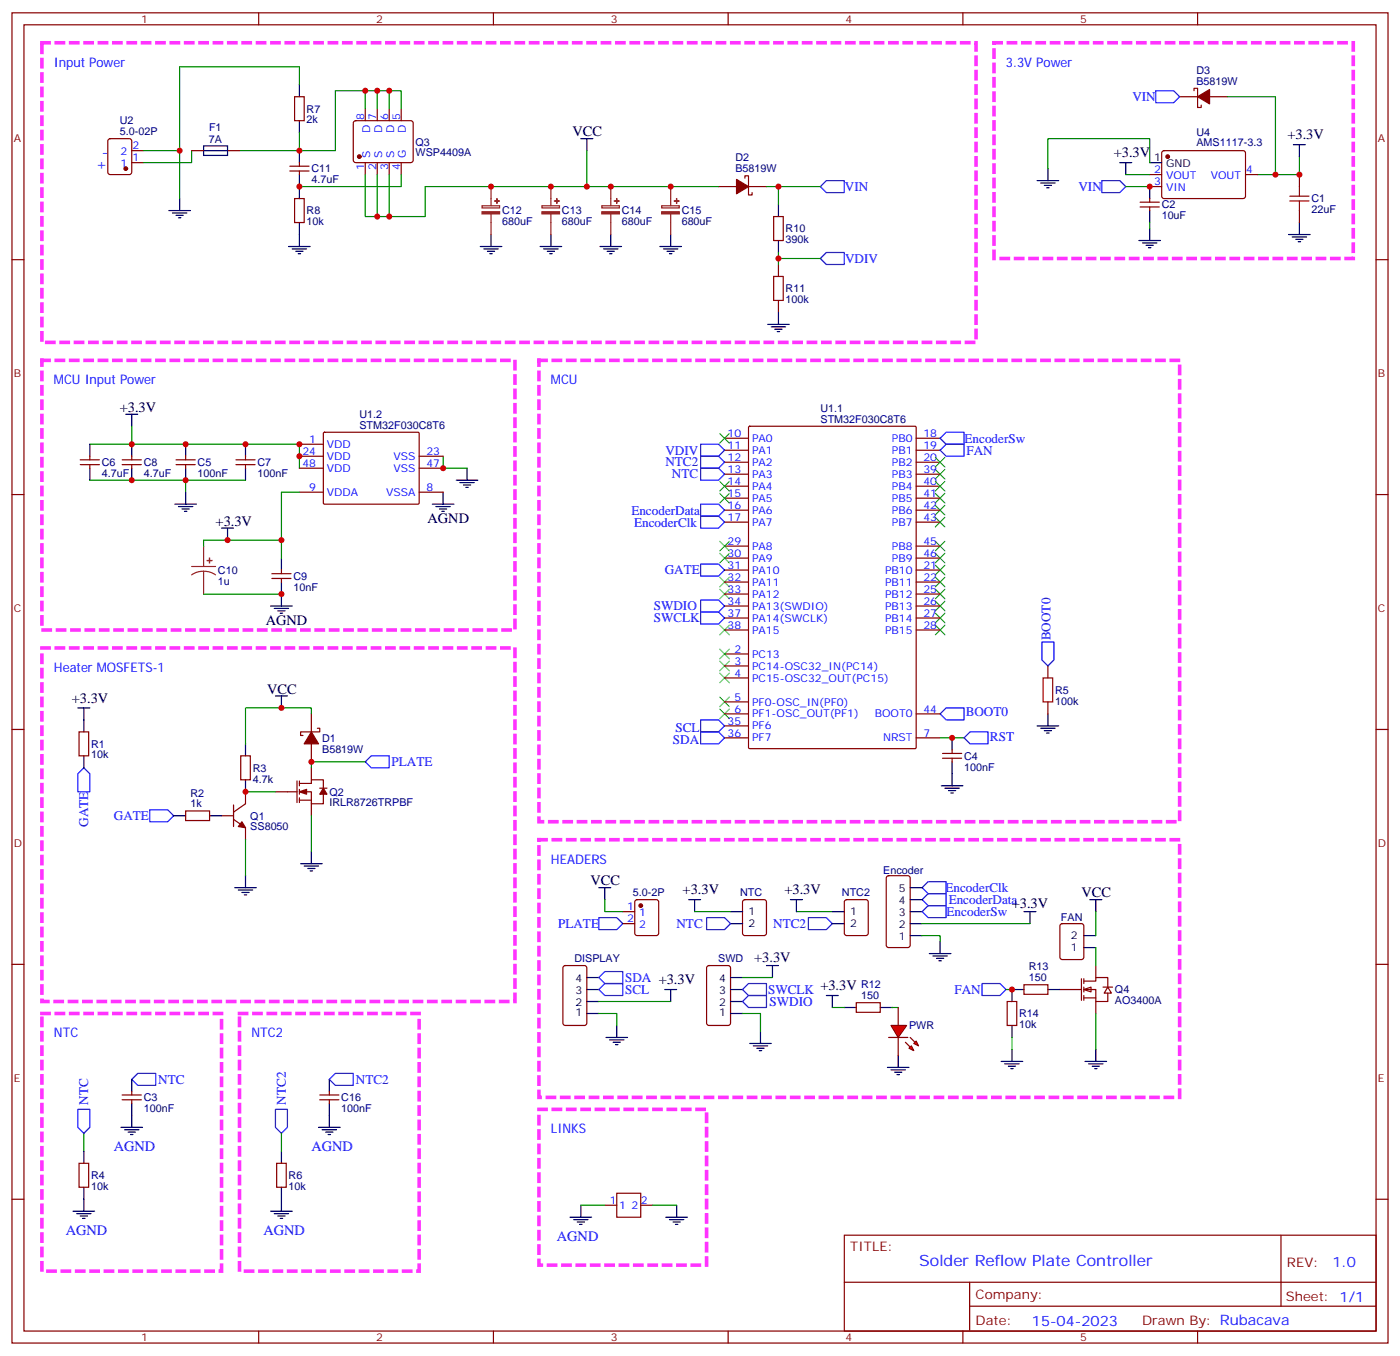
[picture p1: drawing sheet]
<svg xmlns="http://www.w3.org/2000/svg" width="412mm" height="399mm" viewBox="0 0 412 399" stroke-linecap="round" stroke-linejoin="round" font-family="sans-serif">
<g fill="none" stroke="#870000" stroke-width=".35">
<path d="M3.5 3.8h405.4v391.6h-405.4zM7.1 7.3h398.2v384.5h-398.2zM76.2 3.8v3.5M145.3 3.8v3.5M214.5 3.8v3.5M283.6 3.8v3.5M352.8 3.8v3.5M104.3 35.7l.5-.2h16.2l.5 .2 .2 .5-.1 11.2-.6 .5-16.5-.1-.4-.6v-11zM107.6 32v3.5M111.1 32v3.5M114.7 32v3.5M118.2 32v3.5"/>
<path d="M32 41l.5-.2h5.6l.7 .4v9.5l-.5 .6-5.8 .1-.7-.5-.1-9.4zM38.8 47.9h3.5M38.8 44.3h3.5M86.8 58.5h2.8v7h-2.8zM107.6 47.9v3.5M111.1 47.9v3.5M114.7 47.9v3.5M118.2 47.9v3.5M211.7 54.9h5.3M219.4 52.5v-.7h1.1v5.6h1v-.7M220.5 54.9h5.3M335.8 59.5h5.7"/>
<path d="M338.7 51.4h3.5M338.7 54.9h3.5M338.7 58.5v1M342.4 44.6l.5-.3 23.6 .1 .4 .6-.1 13-.6 .5-23.6-.1-.4-.7v-12.7zM366.9 51.4h3.5M382.8 51.4v3.5M3.5 76.4h3.6M227.9 63.7h2.8v7.1h-2.8zM229.3 77.9v3.5M335.8 60.9h5.7M338.7 60.9v1.1M382.8 62v3.5"/>
<path d="M405.3 76.4h3.6M229.3 88.4v3.6M23.6 136.8h5.7M23.6 135.4h5.7M26.5 134.3v1.1M26.5 136.8v1M36 136.8h5.6M36 135.4h5.6M38.8 134.3v1.1M38.8 136.8v1M51.9 136.8h5.6M51.9 135.4h5.6"/>
<path d="M54.7 134.3v1.1M54.7 136.8v1M69.5 136.8h5.6M69.5 135.4h5.6M72.3 134.3v1.1M72.3 136.8v1M88.2 130.8h7M88.2 134.3h7M88.2 137.8h7M95.3 127.4l.3-.2 27.7 .1 .2 .3-.1 20.6-.3 .2h-27.7l-.2-.3zM123.5 134.3h7M123.5 137.8h7"/>
<path d="M213.4 129h7.1M213.4 132.5h7.1M213.4 136.1h7.1M213.4 139.6h7.1M220.5 125.7l.3-.2h48.7l.3 .2 .1 94.3-.2 .3-48.9 .1-.3-.2zM269.9 129h7M269.9 132.5h7M269.9 136.1h7M269.9 139.6h7M3.5 145.6h3.6M88.2 144.9h7M123.5 144.9h7"/>
<path d="M213.4 143.1h7.1M213.4 146.6h7.1M213.4 150.2h7.1M213.4 153.7h7.1M269.9 143.1h7M269.9 146.6h7M269.9 150.2h7M269.9 153.7h7M405.3 145.6h3.6M80.1 170.3h5.6M80.1 168.9h5.6M82.9 167.8v1.1"/>
<path d="M82.9 170.3v1M213.4 160.8h7.1M213.4 164.3h7.1M213.4 167.8h7.1M213.4 171.3h7.1M213.4 174.9h7.1M213.4 178.4h7.1M269.9 160.8h7M269.9 164.3h7M269.9 167.8h7M269.9 171.3h7M269.9 174.9h7"/>
<path d="M269.9 178.4h7M213.4 181.9h7.1M213.4 185.5h7.1M213.4 192.5h7.1M213.4 196h7.1M213.4 199.6h7.1M269.9 181.9h7M269.9 185.5h7M308.7 196v3.6M3.5 214.7h3.6M23.3 215.4h2.8v7.1h-2.8zM91.7 210.1v5.3"/>
<path d="M91.7 219v5.3M93.5 214.4h.7v1h-5.7v1.1h.8M213.4 210.1h7.1M213.4 217.2h7.1M213.4 206.6h7.1M213.4 213.7h7.1M269.9 210.1h7M269.9 217.2h7M308.7 206.6v3.5M405.3 214.7h3.6M54.7 238.7h7v2.8h-7zM68.8 237v6.3"/>
<path d="M70.9 222.5h2.8v7.1h-2.8zM72.3 233.1v3.5l-3.5 2.5M81.1 233.1h6.4M87.5 229.9v6.4M88.2 230.6h3.5v-1h3.5v2.4M88.2 233.1h3.5v3.5M88.2 235.5h3.5M88.2 229.9v1.4M88.2 232.4v1.4M88.2 234.8v1.5M91.7 226v3.6M91.7 236.6v3.5"/>
<path d="M94.2 232h2.1M95.2 233.8v2.8h-3.5M277.6 223.2h5.7M277.6 221.8h5.7M280.5 220.7v1.1M280.5 223.2v1.1M65.3 240.1h3.5M68.8 241.2l3.5 2.5v3.5M261.3 258l.5-.2h5.6l.7 .4v20l-.5 .7h-5.8l-.7-.4v-20zM219 265l.4-.2h5.7l.6 .5 .1 9.4-.5 .7h-5.9l-.6-.4-.1-9.5zM3.5 283.9h3.6M166 284.4l.5-.2h5.7l.6 .5 .1 16.5-.5 .6-5.9 .1-.6-.5-.1-16.5z"/>
<path d="M208.4 284.4l.4-.2h5.7l.6 .5 .1 16.5-.5 .6-5.9 .1-.6-.5-.1-16.5zM252.2 295.2h7.1v2.8h-7.1zM405.3 283.9h3.6M36 323.7h5.6M36 322.3h5.6M38.8 321.3v1M38.8 323.7v1.1M3.5 353h3.6M23.3 342.4h2.8v7.1h-2.8zM405.3 353h3.6M248.7 363.6h156.6v28.2h-156.6zM248.7 377.5h156.5"/>
<path d="M285.6 377.5v14.1M377.3 363.6v20.9M76.2 391.8v3.6M145.3 391.8v3.6M214.5 391.8v3.6M283.6 391.8v3.6M285.6 384.5h119.6M352.8 391.8v3.6"/>
</g>
<g fill="none" stroke="#3c3" stroke-width=".35">
<path d="M212 127.6l2.8 2.8M214.8 127.6l-2.8 2.8M275.5 138.2l2.8 2.8M275.5 134.7l2.8 2.8M278.3 138.2l-2.8 2.8M278.3 134.7l-2.8 2.8M212 145.2l2.8 2.9M212 159.3l2.8 2.9M214.8 145.2l-2.8 2.9M214.8 159.3l-2.8 2.9M275.5 148.8l2.8 2.8M275.5 152.3l2.8 2.8"/>
<path d="M275.5 159.3l2.8 2.9M275.5 145.2l2.8 2.9M275.5 141.7l2.8 2.8M278.3 145.2l-2.8 2.9M278.3 148.8l-2.8 2.8M278.3 152.3l-2.8 2.8M278.3 159.3l-2.8 2.9M278.3 141.7l-2.8 2.8M212 169.9l2.8 2.9M212 173.5l2.8 2.8M212 162.9l2.8 2.8M214.8 169.9l-2.8 2.9"/>
<path d="M214.8 173.5l-2.8 2.8M214.8 162.9l-2.8 2.8M275.5 173.5l2.8 2.8M275.5 177l2.8 2.8M275.5 169.9l2.8 2.9M275.5 166.4l2.8 2.8M275.5 162.9l2.8 2.8M278.3 173.5l-2.8 2.8M278.3 177l-2.8 2.8M278.3 169.9l-2.8 2.9M278.3 166.4l-2.8 2.8M278.3 162.9l-2.8 2.8"/>
<path d="M212 184l2.8 2.9M212 194.6l2.8 2.8M212 198.2l2.8 2.8M212 191.1l2.8 2.8M214.8 184l-2.8 2.9M214.8 194.6l-2.8 2.8M214.8 198.2l-2.8 2.8M214.8 191.1l-2.8 2.8M275.5 184l2.8 2.9M275.5 180.5l2.8 2.8M278.3 184l-2.8 2.9M278.3 180.5l-2.8 2.8"/>
<path d="M212 208.7l2.8 2.9M212 205.2l2.8 2.8M214.8 208.7l-2.8 2.9M214.8 205.2l-2.8 2.8"/>
</g>
<path d="M12.3 12.6h275.2v88.2h-275.2zM292.8 12.6h105.8v63.5h-105.8zM12.3 106.1h139.4v79.4h-139.4zM158.7 106.1h188.8v135.8h-188.8zM12.3 190.7h139.4v104.1h-139.4zM158.7 247.2h188.8v75.8h-188.8zM12.3 298.3h53v75.9h-53z" fill="none" stroke="#f3f" stroke-width="1.1" stroke-dasharray="2.1 2.1"/>
<g fill="none" stroke="#00f" stroke-width=".35">
<path d="M241.7 54.9l1.7-1.7h5.3v3.5h-5.3zM324.6 53.2h5.2l1.8 1.7-1.8 1.8h-5.2zM243.4 74.3h5.3v3.6h-5.3l-1.7-1.8zM206.4 137.8h5.3l1.7 1.8-1.7 1.8h-5.3zM206.4 130.8h5.3l1.7 1.7-1.7 1.8h-5.3zM278.7 127.2h5.3v3.6h-5.3l-1.8-1.8zM206.4 151.9h5.3l1.7 1.8-1.7 1.8h-5.3zM206.4 148.4h5.3l1.7 1.8-1.7 1.7h-5.3zM206.4 166.1h5.3l1.7 1.7-1.7 1.8h-5.3zM206.4 176.6h5.3l1.7 1.8-1.7 1.8h-5.3zM206.4 180.2h5.3l1.7 1.7-1.7 1.8h-5.3zM306.9 189h3.5v5.3l-1.7 1.7-1.8-1.7z"/>
<path d="M206.4 215.4h5.3l1.7 1.8-1.7 1.8h-5.3zM206.4 211.9h5.3l1.7 1.8-1.7 1.7h-5.3zM278.7 208.4h5.3v3.5h-5.3l-1.8-1.8zM284 217.2l1.8-1.8h5.2v3.6h-5.2zM22.9 227.8l1.8-1.8 1.8 1.8v5.3h-3.6zM44.1 238.4h5.3l1.8 1.7-1.8 1.8h-5.3zM107.6 224.3l1.8-1.8h5.3v3.5h-5.3zM273.4 259.5h5.3v3.6h-5.3l-1.8-1.8zM176.4 270.1h5.3l1.7 1.8-1.7 1.7h-5.3zM208.1 270.1h5.3l1.8 1.8-1.8 1.7h-5.3zM273.4 263.1h5.3v3.5h-5.3l-1.8-1.8zM273.4 266.6h5.3v3.5h-5.3l-1.8-1.7z"/>
<path d="M176.4 287.8l1.8-1.8h5.2v3.5h-5.2zM176.4 291.3l1.8-1.8h5.2v3.6h-5.2zM218.7 291.3l1.8-1.8h5.3v3.6h-5.3zM218.7 294.8l1.8-1.7h5.3v3.5h-5.3zM38.8 317.7l1.8-1.7h5.3v3.5h-5.3zM22.9 326.6h3.6v5.3l-1.8 1.7-1.8-1.7z"/>
</g>
<g fill="none" stroke="#000" stroke-width=".35">
<path d="M88.2 54.9v3.6M171.1 40.8h3.5M172.9 40.8v3.5M305.5 53.2h6.4M306.6 53.9h4.2M307.6 54.6h2.1M308.3 55.3h.7M308.7 49.6v3.6M329.8 47.9h3.6M331.6 47.9v3.5M338.7 54.9v3.6M338.7 47.9h3.5"/>
<path d="M381 42.6h3.5M382.8 42.6v3.5M85 72.6h6.4M86.1 73.3h4.2M87.1 74h2.2M87.8 74.7h.7M88.2 65.5v7.1M141.5 72.6h6.3M142.5 73.3h4.3M143.6 74h2.1M144.3 74.7h.7M144.6 69v3.6"/>
<path d="M159.1 72.6h6.4M160.2 73.3h4.2M161.2 74h2.1M161.9 74.7h.7M162.3 69v3.6M176.7 72.6h6.4M177.8 73.3h4.2M178.9 74h2.1M179.6 74.7h.7M179.9 69v3.6M194.4 72.6h6.3M195.4 73.3h4.3"/>
<path d="M196.5 74h2.1M197.2 74.7h.7M197.6 69v3.6M229.3 60.2v3.5M229.3 70.8v3.5M335.5 70.8h6.3M336.5 71.5h4.3M337.6 72.2h2.1M338.3 72.9h.7M338.7 62v3.5M338.7 67.3v3.5M379.6 69h6.3"/>
<path d="M380.6 69.7h4.3M381.7 70.4h2.1M382.4 71.2h.7M382.8 65.5v3.5M226.1 95.5h6.4M227.2 96.2h4.2M228.2 96.9h2.2M229 97.6h.7M229.3 92v3.5M26.5 130.8v3.5M26.5 137.8v3.6M37 122h3.6"/>
<path d="M38.8 122v3.5M38.8 130.8v3.5M38.8 137.8v3.6M54.7 130.8v3.5M54.7 137.8v3.6M72.3 130.8v3.5M72.3 137.8v3.6M137.6 137.8v3.6M51.5 148.4h6.4M52.6 149.1h4.2M53.6 149.8h2.1M54.3 150.5h.7"/>
<path d="M54.7 144.9v3.5M65.3 155.5h3.5M67 155.5v3.5M127.4 148.4h6.3M128.4 149.1h4.2M129.5 149.8h2.1M130.2 150.5h.7M130.5 144.9v3.5M134.4 141.4h6.4M135.5 142.1h4.2M136.5 142.8h2.1M137.2 143.5h.7"/>
<path d="M79.7 178.4h6.4M80.8 179.1h4.2M81.8 179.8h2.2M82.9 164.3v3.5M82.9 171.3v7.1M82.5 180.5h.8M22.9 208.4h3.6M24.7 208.4v7M72.3 219v3.5M81.1 204.9h3.6M82.9 204.9v3.5M280.5 217.2v3.5"/>
<path d="M305.5 213.7h6.4M306.6 214.4h4.2M307.6 215.1h2.1M308.3 215.8h.7M308.7 210.1v3.6M24.7 222.5v3.5M72.3 229.6v3.5M277.3 231.3h6.3M278.3 232h4.3M279.4 232.7h2.1M280.1 233.4h.7M280.5 224.3v7"/>
<path d="M51.2 240.1h3.5M61.7 240.1h3.6M72.3 257.8v3.5M88.5 254.2h6.4M89.6 255h4.2M90.7 255.7h2.1M91.4 256.4h.7M91.7 250.7v3.5M69.1 261.3h6.4M70.2 262h4.2M71.3 262.7h2.1M72 263.4h.7"/>
<path d="M176.4 261.3h3.5M178.2 261.3v3.5M202.8 264.8h3.6M204.6 264.8v3.6M215.2 271.9h3.5M215.2 268.4h3.5M268.1 261.3h3.5M268.1 275.4h3.5M268.1 271.9h3.5M268.1 268.4h3.5M268.1 264.8h3.5M276.9 277.2v3.5"/>
<path d="M301.6 268.4h3.6M303.4 268.4v3.5M172.9 298.3h3.5M172.9 294.8h3.5M172.9 291.3h3.5M172.9 287.8h3.5M195.8 291.3h3.5M197.6 291.3v3.5M215.2 298.3h3.5M215.2 294.8h3.5M215.2 291.3h3.5M215.2 287.8h3.5"/>
<path d="M225.8 284.2h3.5M227.5 284.2v3.6M243.4 293.1h3.5M245.2 293.1v3.5M248.7 296.6h3.5M259.3 296.6h3.5M273.8 280.7h6.3M274.8 281.4h4.2M275.9 282.1h2.1M276.6 282.8h.7M38.8 317.7v3.6M178.5 305.4h6.4"/>
<path d="M179.6 306.1h4.2M180.6 306.8h2.1M181.3 307.5h.7M181.7 301.9v3.5M220.8 307.2h6.4M221.9 307.9h4.2M223 308.6h2.1M223.7 309.3h.7M224 303.6v3.6M261.4 314.2h6.4M262.5 314.9h4.2M263.5 315.6h2.1"/>
<path d="M264.2 316.3h.7M264.6 310.7v3.5M24.7 338.9v3.5M35.6 331.9h6.4M36.7 332.6h4.2M37.7 333.3h2.2M38.5 334h.7M38.8 324.8v7.1M21.5 356.6h6.4M22.6 357.3h4.2M23.6 358h2.2M24.3 358.7h.7"/>
<path d="M24.7 349.5v7.1"/>
</g>
<g fill="none" stroke="#008700" stroke-width=".35">
<path d="M107.6 26.7h-8.8v17.6h-28.2M107.6 32v-5.3h10.6v5.3M111.1 26.7v5.3M114.7 26.7v5.3M107.6 51.4v12.3h3.5v-12.3M114.7 51.4v12.3h-3.6M118.2 51.4v3.5h-30M172.9 44.3v10.6M211.7 54.9h-86.5v8.8h-10.5M225.8 54.9h15.9M229.3 54.9v5.3M331.6 51.4h7.1"/>
<path d="M331.6 54.9h7.1M338.7 47.9v-7.1h-30v8.8M382.8 46.1v5.3h-12.4M229.3 74.3v3.6M229.3 76.1h12.4M338.7 65.5v1.8M26.5 130.8h12.3M38.8 125.5v5.3h49.4v7M130.5 134.3v3.5h7.1M26.5 141.4h45.8M54.7 141.4v3.5M88.2 144.9h-5.3v14.1"/>
<path d="M60 160.8v-1.8h22.9v5.3M60 174.9h22.9M91.7 210.1v-1.7h-19.4v10.6M276.9 217.2h7.1M72.3 233.1h8.8M107.6 224.3h-15.9v1.7M72.3 247.2v10.6M204.6 268.4h10.6M271.6 275.4h5.3v1.8M271.6 271.9h31.8M176.4 298.3h5.3v3.6M176.4 294.8h21.2"/>
<path d="M218.7 298.3h5.3v5.3M218.7 287.8h8.8M245.2 296.6h3.5M262.8 296.6h1.8M24.7 333.6v5.3"/>
</g>
<g fill="#870000" stroke="#870000" stroke-width=".35">
<path d="M71.3 241.9l1 1.8-2.1-.4z"/>
<path d="M88.2 233.1l2.1-.7v1.4z"/>
<path d="M95.2 232l1.1 1.8h-2.1z"/>
<path d="M91.7 215.4l2.1 3.6h-4.2z"/>
<path d="M217 52.8l3.5 2.1-3.5 2.1z"/>
<circle cx="344" cy="46.1" r=".53"/>
<circle cx="105.8" cy="46.1" r=".53"/>
<circle cx="37" cy="49.6" r=".53"/>
</g>
<path d="M379.9 59.2h5.7M379.9 57.7h5.7M382.8 54.9v2.8M382.8 59.2v2.8M227.9 81.4h2.8v7h-2.8zM307.3 199.6h2.8v7h-2.8z" fill="none" stroke="#a10000" stroke-width=".35"/>
<g fill="none" stroke="#8c2424" stroke-width=".35">
<path d="M144.6 54.9v5.7M162.3 54.9v5.7M179.9 54.9v5.7M197.6 54.9v5.7M142 60.6h5.2v.6h-5.2zM144.6 63v6M159.6 60.6h5.2v.6h-5.2zM162.3 63v6M177.3 60.6h5.2v.6h-5.2zM179.9 63v6M194.9 60.6h5.2v.6h-5.2zM197.6 63v6"/>
<path d="M56.4 166.8h7.1M60 168.2l-1.9 .2-1.7 .8M60 168.2l1.8 .2 1.7 .8M60 160.8v6M60 168.2v6.7"/>
</g>
<g fill="#8c2424" stroke="#8c2424" stroke-width=".35">
<path d="M61 165h1.4z"/>
<path d="M61.7 164.3v1.4z"/>
<path d="M142 62.3h5.2v.7h-5.2z"/>
<path d="M145.7 59.2h1.4z"/>
<path d="M146.4 58.5v1.4z"/>
<path d="M159.6 62.3h5.2v.7h-5.2z"/>
<path d="M163.3 59.2h1.4z"/>
<path d="M164 58.5v1.4z"/>
<path d="M177.3 62.3h5.2v.7h-5.2z"/>
<path d="M181 59.2h1.4z"/>
<path d="M181.6 58.5l.1 1.4z"/>
<path d="M194.9 62.3h5.2v.7h-5.2z"/>
<path d="M198.6 59.2h1.4z"/>
<path d="M199.3 58.5v1.4z"/>
</g>
<g fill="#f00" stroke="#870000" stroke-width=".35">
<path d="M262.5 301.9h4.6l-2.5 3.5z"/>
<path d="M261.8 305.4h5.6z"/>
</g>
<g fill="#870000" stroke="#870000" stroke-width=".35">
<path d="M268.1 305.4l1.4 1.4z"/>
<path d="M266.7 306.8l1.4 1.4z"/>
</g>
<g fill="#f00" stroke="#870000" stroke-width=".35">
<path d="M269.2 307.2l.7-.7 .7 1.4z"/>
<path d="M268.5 307.9l.7 1.4-1.4-.7z"/>
</g>
<path d="M347.5 28.5h5.3M351.7 26.7v-.7h1.1v5.6h1v-.7M356.3 28.5h5.3M183.4 268.4h3.6M183.4 271.9h3.6M187.2 265l.5-.2h5.6l.7 .5v9.4l-.4 .7h-5.9l-.7-.4v-9.5zM264.6 296.6v5.3M264.6 305.4v5.3M178.2 354.8h3.5M181.7 351.3h7v7h-7zM188.7 354.8h3.6" fill="none" stroke="#870000" stroke-width=".35"/>
<g fill="#870000" stroke="#870000" stroke-width=".35">
<path d="M352.8 28.5l3.5-2.1v4.2z"/>
<circle cx="188.7" cy="266.6" r=".53"/>
</g>
<path d="M88.2 24.9v-5.3h-35.3v24.7M361.6 28.5h14.1v22.9M42.3 44.3h10.6v14.2M56.4 44.3v3.6h-14.1M178.2 264.8v3.6h5.2M171.1 354.8h7.1M192.3 354.8h7" fill="none" stroke="#008700" stroke-width=".35"/>
<path d="M340.4 26.7h5.3l1.8 1.8-1.8 1.7h-5.3z" fill="none" stroke="#00f" stroke-width=".35"/>
<path d="M158.7 326.6h49.4v45.8h-49.4z" fill="none" stroke="#f3f" stroke-width="1.1" stroke-dasharray="2.1 2.1"/>
<g fill="none" stroke="#000" stroke-width=".35">
<path d="M52.9 58.5v3.5M49.7 62h6.4M50.8 62.7h4.2M51.9 63.4h2.1M52.6 64.1h.7M167.9 358.3h6.4M169 359h4.2M170 359.7h2.2M171.1 354.8v3.5M196.1 358.3h6.4M197.2 359h4.2M198.3 359.7h2.1"/>
<path d="M199.3 354.8v3.5M170.7 360.4h.7M199 360.4h.7"/>
</g>
<g fill="#fff" stroke="#870000" stroke-width=".35">
<path d="M319.3 291.3l2.1-.7v1.4z"/>
<path d="M326.3 290.6l1.1 1.7h-2.1z"/>
</g>
<g fill="none" stroke="#870000" stroke-width=".35">
<path d="M86.8 28.5h2.8v7h-2.8zM56.4 44.3h3.6M67 44.3h3.6M85.4 50.3h5.6M85.4 48.9h5.6M88.2 47.9v1M88.2 50.3v1.1M248.9 265l.5-.2h5.7l.6 .5 .1 9.4-.5 .7h-5.9l-.6-.4-.1-9.5zM312.4 272.1l.5-.2h5.7l.6 .4 .1 9.5-.5 .6-5.9 .1-.6-.5-.1-9.4zM296.7 294.8h2.8v7.1h-2.8zM301.6 289.9h7.1v2.8h-7.1zM312.2 291.3h6.4"/>
<path d="M318.6 288.1v6.4M319.3 288.8h3.5v-1h3.5v2.8M319.3 291.3h3.5v3.5h3.5v-2.5M319.3 293.8h3.5M319.3 288.1v1.4M319.3 290.6v1.4M319.3 293.1v1.4M322.8 284.2v3.6M322.8 294.8v3.5M324.9 290.6h2.8M94.2 323.7h5.6M94.2 322.3h5.6"/>
<path d="M97 321.3v1M97 323.7v1.1M81.5 342.4h2.8v7.1h-2.8z"/>
</g>
<path d="M206.4 134.3h5.3l1.7 1.8-1.7 1.7h-5.3zM278.7 130.8h5.3v3.5h-5.3l-1.8-1.8zM238.1 270.1h5.3l1.8 1.8-1.8 1.7h-5.3zM289.3 289.5h5.3l1.7 1.8-1.7 1.8h-5.3zM98.8 316h5.3v3.5h-5.3l-1.8-1.8zM81.1 326.6h3.6v5.3l-1.8 1.7-1.8-1.7z" fill="none" stroke="#00f" stroke-width=".35"/>
<g fill="none" stroke="#000" stroke-width=".35">
<path d="M88.2 24.9v3.6M88.2 35.5v3.6M60 42.9h7v2.9h-7zM60 44.3h7M88.2 44.3v3.6M88.2 51.4v3.5M232.8 264.8h3.6M234.6 264.8v3.6M245.2 268.4h3.5M245.2 271.9h3.5M319.3 278.9h3.5M319.3 275.4h3.5"/>
<path d="M321 264.8h3.6M322.8 264.8v3.6M301.6 291.3h-3.5v3.5M308.7 291.3h3.5M97 317.7v3.6M294.9 312.5h6.4M296 313.2h4.2M297 313.9h2.2M297.7 314.6h.7M298.1 301.9v3.5M298.1 308.9v3.6M319.6 312.5h6.4"/>
<path d="M320.7 313.2h4.2M321.7 313.9h2.1M322.4 314.6h.7M322.8 308.9v3.6M82.9 338.9v3.5M93.8 331.9h6.4M94.9 332.6h4.2M96 333.3h2.1M96.7 334h.7M97 324.8v7.1M79.7 356.6h6.4M80.8 357.3h4.2"/>
<path d="M81.8 358h2.2M82.5 358.7h.8M82.9 349.5v7.1"/>
</g>
<path d="M88.2 39.1v5.2M91.7 240.1v10.6M234.6 268.4h10.6M322.8 268.4v7M322.8 278.9v5.3M296.3 291.3h1.8M322.8 298.3v10.6M298.1 305.4v3.5M82.9 333.6v5.3" fill="none" stroke="#008700" stroke-width=".35"/>
<path d="M212 141.7l2.8 2.8M214.8 141.7l-2.8 2.8" fill="none" stroke="#3c3" stroke-width=".35"/>
<path d="M70.6 298.3h52.9v75.9h-52.9z" fill="none" stroke="#f3f" stroke-width="1.1" stroke-dasharray="2.1 2.1"/>
<g fill="#c00">
<circle cx="130.5" cy="137.8" r=".88"/>
<circle cx="88.2" cy="134.3" r=".88"/>
<circle cx="88.2" cy="130.8" r=".88"/>
<circle cx="54.7" cy="141.4" r=".88"/>
<circle cx="38.8" cy="130.8" r=".88"/>
<circle cx="338.7" cy="54.9" r=".88"/>
<circle cx="72.3" cy="233.1" r=".88"/>
<circle cx="91.7" cy="224.3" r=".88"/>
<circle cx="82.9" cy="208.4" r=".88"/>
<circle cx="54.7" cy="130.8" r=".88"/>
<circle cx="72.3" cy="130.8" r=".88"/>
<circle cx="38.8" cy="141.4" r=".88"/>
<circle cx="82.9" cy="174.9" r=".88"/>
<circle cx="67" cy="159" r=".88"/>
<circle cx="82.9" cy="159" r=".88"/>
<circle cx="88.2" cy="44.3" r=".88"/>
<circle cx="111.1" cy="26.7" r=".88"/>
<circle cx="114.7" cy="26.7" r=".88"/>
<circle cx="107.6" cy="26.7" r=".88"/>
<circle cx="172.9" cy="54.9" r=".88"/>
<circle cx="229.3" cy="54.9" r=".88"/>
<circle cx="229.3" cy="76.1" r=".88"/>
<circle cx="280.5" cy="217.2" r=".88"/>
<circle cx="162.3" cy="54.9" r=".88"/>
<circle cx="179.9" cy="54.9" r=".88"/>
<circle cx="197.6" cy="54.9" r=".88"/>
<circle cx="111.1" cy="63.7" r=".88"/>
<circle cx="114.7" cy="63.7" r=".88"/>
<circle cx="144.6" cy="54.9" r=".88"/>
<circle cx="382.8" cy="51.4" r=".88"/>
<circle cx="375.7" cy="51.4" r=".88"/>
<circle cx="52.9" cy="44.3" r=".88"/>
<circle cx="298.1" cy="291.3" r=".88"/>
<circle cx="88.2" cy="54.9" r=".88"/>
</g>
<text font-size="4.6" fill="#00f" x="270.8" y="372.6">Solder Reflow Plate Controller</text>
<g font-size="4.2">
<text x="168.6" y="40.1">VCC</text>
<text x="379.2" y="41.1">+3.3V</text>
<text x="328.1" y="46.3">+3.3V</text>
<text x="35.3" y="121.2">+3.3V</text>
<text x="63.5" y="154.8">+3.3V</text>
<text x="125.9" y="154.1">AGND</text>
<text x="78.3" y="184">AGND</text>
<text x="21.2" y="206.9">+3.3V</text>
<text x="78.7" y="204.2">VCC</text>
<text x="173.9" y="260.6">VCC</text>
<text x="201.1" y="263.3">+3.3V</text>
<text x="231.1" y="263.3">+3.3V</text>
<text x="298" y="267.2">+3.3V</text>
<text x="318.6" y="264.1">VCC</text>
<text x="222.2" y="283.1">+3.3V</text>
</g>
<g font-size="4.2" fill="#00f">
<text x="30" y="46.1">-</text>
<text x="28.2" y="49.6">+</text>
<text x="33.5" y="338.9">AGND</text>
<text x="91.7" y="338.9">AGND</text>
<text x="19.4" y="363.6">AGND</text>
<text x="77.6" y="363.6">AGND</text>
<text x="164" y="365.4">AGND</text>
<text x="392.5" y="372.9">1.0</text>
<text x="304" y="390.2">15-04-2023</text>
</g>
<g font-size="3.9" fill="#00f">
<text x="15.9" y="19.6">Input Power</text>
<text x="296.3" y="19.6">3.3V Power</text>
<text x="333.6" y="29.7">VIN</text>
<text x="248.9" y="56.2">VIN</text>
<text x="317.7" y="56.2">VIN</text>
<text x="248.9" y="77.4">VDIV</text>
<text x="15.9" y="113.1">MCU Input Power</text>
<text x="162.3" y="113.1">MCU</text>
<text x="284.1" y="130.3">EncoderSw</text>
<text x="196" y="133.8">VDIV</text>
<text x="196" y="137.3">NTC2</text>
<text x="284.7" y="133.8">FAN</text>
<text x="197.9" y="140.8">NTC</text>
<text x="186" y="151.5">EncoderData</text>
<text x="186.8" y="155">EncoderClk</text>
<text x="195.8" y="169.1">GATE</text>
<text x="192.6" y="179.6">SWDIO</text>
<text x="192.6" y="183.2">SWCLK</text>
<text x="309.5" y="188.5" transform="rotate(-90 309.5 188.5)">BOOT0</text>
<text x="15.9" y="197.8">Heater MOSFETS-1</text>
<text x="198.9" y="215.4">SCL</text>
<text x="284.5" y="210.9">BOOT0</text>
<text x="198.2" y="218.9">SDA</text>
<text x="291.6" y="218">RST</text>
<text x="115.4" y="225.5">PLATE</text>
<text x="26" y="243.4" transform="rotate(-90 26 243.4)">GATE</text>
<text x="33.5" y="241.4">GATE</text>
<text x="162.3" y="254.2">HEADERS</text>
<text x="278.5" y="262.6">EncoderClk</text>
<text x="278.8" y="269.6">EncoderSw</text>
<text x="279.5" y="266.1">EncoderData</text>
<text x="164.4" y="273.1">PLATE</text>
<text x="199.3" y="273.1">NTC</text>
<text x="227.8" y="273.1">NTC2</text>
<text x="184.1" y="289">SDA +3.3V</text>
<text x="184.1" y="292.5">SCL</text>
<text x="226.2" y="292.6">SWCLK +3.3V</text>
<text x="281.2" y="292.6">FAN</text>
<text x="226.7" y="296.1">SWDIO</text>
<text x="15.9" y="305.4">NTC</text>
<text x="74.1" y="305.4">NTC2</text>
<text x="46.6" y="319.1">NTC</text>
<text x="104.8" y="319.1">NTC2</text>
<text x="26" y="325.2" transform="rotate(-90 26 325.2)">NTC</text>
<text x="84.2" y="325.2" transform="rotate(-90 84.2 325.2)">NTC2</text>
<text x="162.3" y="333.6">LINKS</text>
</g>
<g font-size="3.9" fill="#800">
<text x="250.5" y="368.2">TITLE:</text>
<text x="379.1" y="372.9">REV:</text>
<text x="287.4" y="382.4">Company:</text>
<text x="378.7" y="383">Sheet: 1/1</text>
<text x="287.4" y="390.1">Date:</text>
<text x="336.4" y="390.2">Drawn By: Rubacava</text>
</g>
<g font-size="3.2" fill="#800">
<text x="41.6" y="6.8">1</text>
<text x="110.8" y="6.8">2</text>
<text x="179.9" y="6.8">3</text>
<text x="249.1" y="6.8">4</text>
<text x="318.2" y="6.8">5</text>
<text x="4.1" y="41.9">A</text>
<text x="405.9" y="41.9">A</text>
<text x="4.1" y="111">B</text>
<text x="405.9" y="111">B</text>
<text x="4.1" y="180.2">C</text>
<text x="405.9" y="180.2">C</text>
<text x="4.1" y="249.3">D</text>
<text x="405.9" y="249.3">D</text>
<text x="4.1" y="318.5">E</text>
<text x="405.9" y="318.5">E</text>
<text x="41.6" y="394.8">1</text>
<text x="110.8" y="394.8">2</text>
<text x="179.9" y="394.8">3</text>
<text x="249.1" y="394.8">4</text>
<text x="318.2" y="394.8">5</text>
</g>
<g font-size="3.2" fill="#000080">
<text x="352.4" y="21.8">D3</text>
<text x="352.4" y="24.9">B5819W</text>
<text x="90.3" y="33.1">R7</text>
<text x="35.3" y="39.8">5.0-02P</text>
<text x="35.3" y="36.6">U2</text>
<text x="61.5" y="42">7A</text>
<text x="61.6" y="38.7">F1</text>
<text x="90.3" y="36.3">2k</text>
<text x="352.4" y="40">U4</text>
<text x="122.4" y="46">WSP4409A</text>
<text x="122.4" y="42.8">Q3</text>
<text x="216.6" y="47.5">D2</text>
<text x="352.4" y="43.1">AMS1117-3.3</text>
<text x="91.7" y="54">4.7uF</text>
<text x="91.7" y="50.8">C11</text>
<text x="216.6" y="50.7">B5819W</text>
<text x="386.3" y="59.6">C1</text>
<text x="90.3" y="63.1">R8</text>
<text x="147.9" y="63.1">C12</text>
<text x="165.5" y="63.1">C13</text>
<text x="183.2" y="63.1">C14</text>
<text x="200.8" y="63.1">C15</text>
<text x="342.2" y="64.5">10uF</text>
<text x="342.2" y="61.4">C2</text>
<text x="386.3" y="62.8">22uF</text>
<text x="90.3" y="66.3">10k</text>
<text x="147.9" y="66.3">680uF</text>
<text x="165.5" y="66.3">680uF</text>
<text x="183.2" y="66.3">680uF</text>
<text x="200.8" y="66.3">680uF</text>
<text x="231.4" y="71.6">390k</text>
<text x="231.4" y="68.4">R10</text>
<text x="231.4" y="89.2">100k</text>
<text x="231.4" y="86">R11</text>
<text x="105.9" y="123">U1.2</text>
<text x="241.7" y="124.4">STM32F030C8T6</text>
<text x="241.7" y="121.3">U1.1</text>
<text x="105.9" y="126.2">STM32F030C8T6</text>
<text x="30" y="137.2">C6</text>
<text x="42.3" y="137.2">C8</text>
<text x="58.2" y="137.2">C5</text>
<text x="75.8" y="137.2">C7</text>
<text x="30" y="140.4">4.7uF</text>
<text x="42.3" y="140.4">4.7uF</text>
<text x="58.2" y="140.4">100nF</text>
<text x="75.8" y="140.4">100nF</text>
<text x="64.2" y="172.1">1u</text>
<text x="64.2" y="169">C10</text>
<text x="86.4" y="173.9">10nF</text>
<text x="86.4" y="170.7">C9</text>
<text x="310.8" y="207.4">100k</text>
<text x="310.8" y="204.2">R5</text>
<text x="26.8" y="220.1">R1</text>
<text x="94.9" y="221.5">B5819W</text>
<text x="94.9" y="218.4">D1</text>
<text x="26.8" y="223.3">10k</text>
<text x="74.4" y="227.2">R3</text>
<text x="284" y="226.8">100nF</text>
<text x="284" y="223.6">C4</text>
<text x="74.4" y="230.3">4.7k</text>
<text x="56.1" y="237.7">1k</text>
<text x="56.1" y="234.5">R2</text>
<text x="97" y="237.4">IRLR8726TRPBF</text>
<text x="97" y="234.2">Q2</text>
<text x="73.7" y="244.5">SS8050</text>
<text x="73.7" y="241.3">Q1</text>
<text x="260.2" y="257.2">Encoder</text>
<text x="186.4" y="263.8">5.0-2P</text>
<text x="218" y="263.8">NTC</text>
<text x="248" y="263.8">NTC2</text>
<text x="312.5" y="271.3">FAN</text>
<text x="169.2" y="283.2">DISPLAY</text>
<text x="211.6" y="283.2">SWD</text>
<text x="303" y="285.6">R13</text>
<text x="253.7" y="290.9">R12</text>
<text x="303" y="288.8">150</text>
<text x="328.4" y="292.4">Q4</text>
<text x="253.7" y="294.1">150</text>
<text x="300.2" y="299.4">R14</text>
<text x="328.4" y="295.6">AO3400A</text>
<text x="267.8" y="303">PWR</text>
<text x="300.2" y="302.7">10k</text>
<text x="42.3" y="327.4">100nF</text>
<text x="42.3" y="324.2">C3</text>
<text x="100.5" y="327.4">100nF</text>
<text x="100.5" y="324.2">C16</text>
<text x="26.8" y="347.1">R4</text>
<text x="85" y="347.1">R6</text>
<text x="26.8" y="350.3">10k</text>
<text x="85" y="350.3">10k</text>
</g>
<g font-size="3.2" fill="#00f">
<text x="107.2" y="35.3" transform="rotate(-90 107.2 35.3)">8</text>
<text x="110.8" y="35.3" transform="rotate(-90 110.8 35.3)">7</text>
<text x="114.3" y="35.3" transform="rotate(-90 114.3 35.3)">6</text>
<text x="117.8" y="35.3" transform="rotate(-90 117.8 35.3)">5</text>
<text x="109" y="39.3" transform="rotate(-90 109 39.3)">D</text>
<text x="112.5" y="39.3" transform="rotate(-90 112.5 39.3)">D</text>
<text x="116.1" y="39.3" transform="rotate(-90 116.1 39.3)">D</text>
<text x="119.6" y="39.3" transform="rotate(-90 119.6 39.3)">D</text>
<text x="35.5" y="45.8">2</text>
<text x="39" y="47.5">1</text>
<text x="39" y="44">2</text>
<text x="109" y="46.6" transform="rotate(-90 109 46.6)">S</text>
<text x="112.5" y="46.6" transform="rotate(-90 112.5 46.6)">S</text>
<text x="116.1" y="46.6" transform="rotate(-90 116.1 46.6)">S</text>
<text x="119.6" y="46.6" transform="rotate(-90 119.6 46.6)">G</text>
<text x="35.5" y="49.3">1</text>
<text x="107.2" y="50.1" transform="rotate(-90 107.2 50.1)">1</text>
<text x="110.8" y="50.1" transform="rotate(-90 110.8 50.1)">2</text>
<text x="114.3" y="50.1" transform="rotate(-90 114.3 50.1)">3</text>
<text x="117.8" y="50.1" transform="rotate(-90 117.8 50.1)">4</text>
<text x="340" y="51">2</text>
<text x="343.5" y="52.8">VOUT</text>
<text x="356.6" y="52.8">VOUT</text>
<text x="367.1" y="51">4</text>
<text x="340" y="54.6">3</text>
<text x="343.5" y="56.3">VIN</text>
<text x="91.1" y="130.4">1</text>
<text x="96.3" y="131.8">VDD</text>
<text x="214.3" y="128.7">10</text>
<text x="221.5" y="130.1">PA0</text>
<text x="262.7" y="130.1">PB0</text>
<text x="272" y="128.7">18</text>
<text x="89.1" y="133.9">24</text>
<text x="89.1" y="137.5">48</text>
<text x="96.3" y="135.4">VDD</text>
<text x="115.9" y="135.4">VSS</text>
<text x="125.6" y="133.9">23</text>
<text x="125.6" y="137.5">47</text>
<text x="214.3" y="132.2">11</text>
<text x="214.3" y="135.7">12</text>
<text x="221.5" y="133.6">PA1</text>
<text x="221.5" y="137.1">PA2</text>
<text x="262.7" y="133.6">PB1</text>
<text x="262.7" y="137.1">PB2</text>
<text x="272" y="132.2">19</text>
<text x="272" y="135.7">20</text>
<text x="96.3" y="138.9">VDD</text>
<text x="115.9" y="138.9">VSS</text>
<text x="214.3" y="139.2">13</text>
<text x="214.3" y="142.8">14</text>
<text x="221.5" y="140.7">PA3</text>
<text x="262.7" y="140.7">PB3</text>
<text x="272" y="139.2">39</text>
<text x="272" y="142.8">40</text>
<text x="91.1" y="144.5">9</text>
<text x="96.3" y="145.9">VDDA</text>
<text x="113.7" y="145.9">VSSA</text>
<text x="125.6" y="144.5">8</text>
<text x="214.3" y="146.3">15</text>
<text x="214.3" y="149.8">16</text>
<text x="221.5" y="144.2">PA4</text>
<text x="221.5" y="147.7">PA5</text>
<text x="262.7" y="144.2">PB4</text>
<text x="262.7" y="147.7">PB5</text>
<text x="272" y="146.3">41</text>
<text x="272" y="149.8">42</text>
<text x="214.3" y="153.4">17</text>
<text x="221.5" y="151.2">PA6</text>
<text x="221.5" y="154.8">PA7</text>
<text x="262.7" y="151.2">PB6</text>
<text x="262.7" y="154.8">PB7</text>
<text x="272" y="153.4">43</text>
<text x="214.3" y="160.4">29</text>
<text x="221.5" y="161.8">PA8</text>
<text x="262.7" y="161.8">PB8</text>
<text x="272" y="160.4">45</text>
<text x="214.3" y="163.9">30</text>
<text x="214.3" y="167.5">31</text>
<text x="221.5" y="165.3">PA9</text>
<text x="262.7" y="165.3">PB9</text>
<text x="272" y="163.9">46</text>
<text x="272" y="167.5">21</text>
<text x="214.3" y="171">32</text>
<text x="221.5" y="168.9">PA10</text>
<text x="221.5" y="172.4">PA11</text>
<text x="260.7" y="168.9">PB10</text>
<text x="260.7" y="172.4">PB11</text>
<text x="272" y="171">22</text>
<text x="214.3" y="174.5">33</text>
<text x="214.3" y="178">34</text>
<text x="221.5" y="175.9">PA12</text>
<text x="221.5" y="179.5">PA13(SWDIO)</text>
<text x="260.7" y="175.9">PB12</text>
<text x="260.7" y="179.5">PB13</text>
<text x="272" y="174.5">25</text>
<text x="272" y="178">26</text>
<text x="214.3" y="181.6">37</text>
<text x="214.3" y="185.1">38</text>
<text x="221.5" y="183">PA14(SWCLK)</text>
<text x="260.7" y="183">PB14</text>
<text x="272" y="181.6">27</text>
<text x="272" y="185.1">28</text>
<text x="221.5" y="186.5">PA15</text>
<text x="260.7" y="186.5">PB15</text>
<text x="216.4" y="192.2">2</text>
<text x="216.4" y="195.7">3</text>
<text x="221.5" y="193.6">PC13</text>
<text x="221.5" y="197.1">PC14-OSC32_IN(PC14)</text>
<text x="216.4" y="199.2">4</text>
<text x="221.5" y="200.6">PC15-OSC32_OUT(PC15)</text>
<text x="216.4" y="206.3">5</text>
<text x="216.4" y="209.8">6</text>
<text x="221.5" y="207.7">PF0-OSC_IN(PF0)</text>
<text x="272" y="209.8">44</text>
<text x="214.3" y="213.3">35</text>
<text x="221.5" y="211.2">PF1-OSC_OUT(PF1)</text>
<text x="221.5" y="214.7">PF6</text>
<text x="257.7" y="211.2">BOOT0</text>
<text x="214.3" y="216.9">36</text>
<text x="221.5" y="218.3">PF7</text>
<text x="260.1" y="218.3">NRST</text>
<text x="272" y="216.9">7</text>
<text x="184.8" y="268">1</text>
<text x="188.3" y="269.8">1</text>
<text x="184.8" y="271.5">2</text>
<text x="188.3" y="273.3">2</text>
<text x="179.7" y="354.4">1</text>
<text x="182.4" y="355.8">1</text>
<text x="186" y="355.8">2</text>
<text x="188.7" y="354.4">2</text>
</g>
<g font-size="3.2">
<text x="340" y="47.5">1</text>
<text x="343.5" y="49.3">GND</text>
<text x="264.8" y="262.7">5</text>
<text x="220.5" y="269.4">1</text>
<text x="250.5" y="269.4">1</text>
<text x="264.8" y="269.8">3</text>
<text x="264.8" y="266.2">4</text>
<text x="220.5" y="272.9">2</text>
<text x="250.5" y="272.9">2</text>
<text x="264.8" y="273.3">2</text>
<text x="264.8" y="276.8">1</text>
<text x="315.5" y="280">1</text>
<text x="315.5" y="276.5">2</text>
<text x="169.5" y="292.7">3</text>
<text x="169.5" y="289.2">4</text>
<text x="211.9" y="292.7">3</text>
<text x="211.9" y="289.2">4</text>
<text x="169.5" y="299">1</text>
<text x="169.5" y="296.2">2</text>
<text x="211.9" y="299">1</text>
<text x="211.9" y="296.2">2</text>
</g>
</svg>
